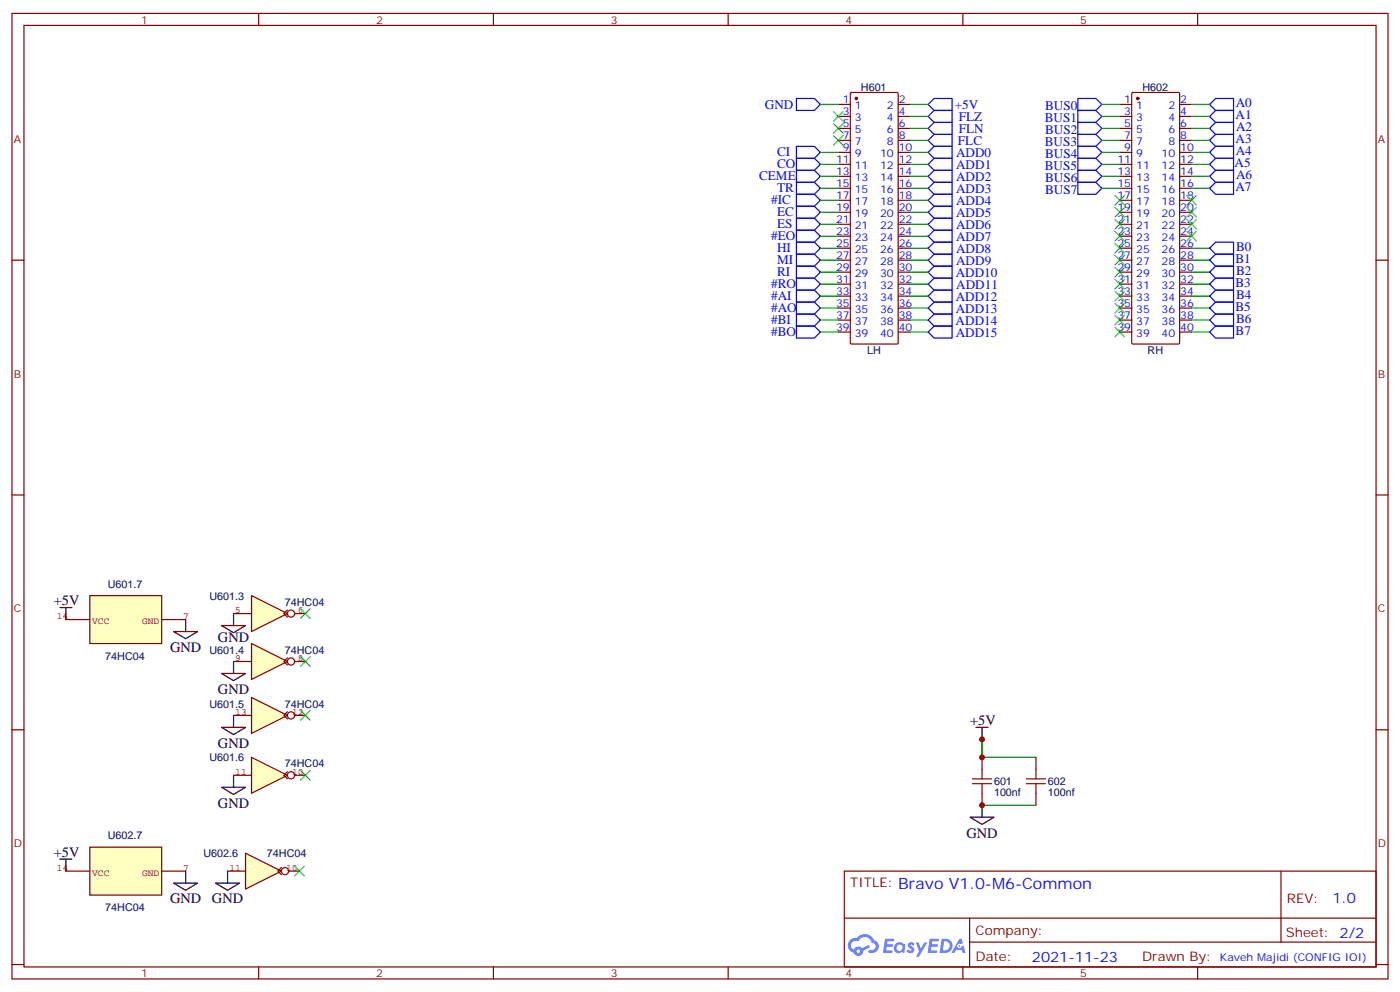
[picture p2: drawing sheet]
<svg xmlns="http://www.w3.org/2000/svg" width="412mm" height="292mm" viewBox="0 0 412 292" stroke-linecap="round" stroke-linejoin="round" font-family="sans-serif">
<g fill="none" stroke="#870000" stroke-width=".35">
<path d="M3.5 4h405.4v284.3h-405.4zM7.1 7.5h398.2v277.3h-398.2zM76.2 4v3.5M145.3 4v3.5M214.5 4v3.5M283.6 4v3.5M352.8 4v3.5M3.5 76.6h3.6M405.3 76.6h3.6M3.5 145.8h3.6M405.3 145.8h3.6M3.5 214.9h3.6"/>
<path d="M405.3 214.9h3.6M248.7 256.5h156.6v28.3h-156.6zM377.3 256.6v20.8M248.7 270.4h156.5M285.6 277.4h119.6M285.6 270.4v14.1M3.5 284.1h3.6M76.2 284.8v3.5M145.3 284.8v3.5M214.5 284.8v3.5M283.6 284.8v3.5M352.8 284.8v3.5"/>
<path d="M405.3 284.1h3.6"/>
</g>
<g fill="#5487ff">
<path d="M267.7 277.7a1.22 1.22 0 0 1 1.7 .3l-.4 .6a.47 .47 0 0 0-.3-.4 .47 .47 0 0 0-.5 .1l.1 .3a1.14 1.14 0 0 1 .8 1.7 1.14 1.14 0 0 1-1.9 0l-.2-.2 .5-.5 .7 .4a.29 .29 0 0 0 .3-.3 .29 .29 0 0 0-.2-.3 1.04 1.04 0 0 1-.6-1.7z"/>
<path d="M260.7 276.5h2.4l.3 .2-.2 .5h-1.8l-.1 .9h1.5l.3 .3-.3 .4h-1.6l-.2 1.1h1.7l.2 .4-.2 .3h-2.6z"/>
<path d="M273.8 276.5h2.4l.3 .2-.1 .5h-1.8l-.2 .9h1.6l.3 .3-.4 .4h-1.6l-.1 1.1h1.7l.2 .4-.2 .3h-2.6z"/>
<path d="M282.6 276.5h.7l.3 1.2-.6 .3a.69 .69 0 0 0-1 .3 .69 .69 0 0 0 .4 1 .69 .69 0 0 0 .9-.6l.5-.3 .6 2.2h-.8l-.2-.9h-1.8l-.5 .9h-.8z"/>
<path d="M269.8 277.6h.8l.6 1.8 1.1-1.8h.9l-2.6 4.1h-.8l.9-1.5z"/>
<path d="M277.4 276.5l-.6 4.1h1.3a2.11 2.11 0 0 0 2.5-2.1 2.11 2.11 0 0 0-2.5-2zM278.1 277.2a1.39 1.39 0 0 1 1.7 1.4 1.39 1.39 0 0 1-1.8 1.3h-.3z"/>
<path d="M263.7 278.1a1.54 1.54 0 0 0-.1 2.1 1.54 1.54 0 0 0 2.2 .2l.6 .2 .3-2.3-.2-.2-.4-.1a1.49 1.49 0 0 0-2.4 .1zM264 279.1a.94 .94 0 0 1 1.8 0 .94 .94 0 0 1-1.8 0z"/>
<path d="M250.4 276.8a2.18 2.18 0 0 0 1.1 3.8 1.44 1.44 0 0 0 1.6 .9 1.44 1.44 0 0 0 1.2-1.5l2-1-.5-.7-1.9 .9a1.47 1.47 0 0 0-2.4 .5 1.39 1.39 0 0 1-.7-2 1.39 1.39 0 0 1 2-.4 2.12 2.12 0 0 1 2.2-1.4 2.12 2.12 0 0 1 1.9 1.7 1.14 1.14 0 0 1 1.1 1.5 1.14 1.14 0 0 1-1.7 .7 .43 .43 0 0 0-.5 .3 .43 .43 0 0 0 .4 .5 1.98 1.98 0 0 0 2.5-1.2 1.98 1.98 0 0 0-1.2-2.5 3.1 3.1 0 0 0-5.3-.7l-.9 .1zM252.3 280.1a.55 .55 0 0 1 1.1 0 .55 .55 0 0 1-1.1 0z"/>
<circle cx="282.6" cy="278.6" r=".26"/>
</g>
<path d="M74.1 189.5l10.6 5.3-10.6 5.3z" fill="#ffffc2" stroke="#850000" stroke-width=".35"/>
<g fill="none" stroke="#850000" stroke-width=".35">
<path d="M68.8 194.8h5.3M84.7 193.7l-1.1 1.1 1.1 1.1M86.8 194.8h3.2"/>
<circle cx="85.7" cy="194.8" r="1.06"/>
</g>
<path d="M74.1 175.4l10.6 5.3-10.6 5.3z" fill="#ffffc2" stroke="#850000" stroke-width=".35"/>
<g fill="none" stroke="#850000" stroke-width=".35">
<path d="M84.7 179.6l-1.1 1.1 1.1 1.1M68.8 180.7h5.3M86.8 180.7h3.2"/>
<circle cx="85.7" cy="180.7" r="1.06"/>
</g>
<path d="M74.1 205.4l10.6 5.3-10.6 5.3z" fill="#ffffc2" stroke="#850000" stroke-width=".35"/>
<g fill="none" stroke="#850000" stroke-width=".35">
<path d="M68.8 210.7h5.3M84.7 209.6l-1.1 1.1 1.1 1M86.8 210.7h3.2"/>
<circle cx="85.7" cy="210.7" r="1.06"/>
</g>
<path d="M26.5 175.4h21.1v14.1h-21.1z" fill="#ffffc2" stroke="#850000" stroke-width=".35"/>
<path d="M19.4 182.5h7.1M47.6 182.5h7.1" fill="none" stroke="#850000" stroke-width=".35"/>
<path d="M74.1 223l10.6 5.3-10.6 5.3z" fill="#ffffc2" stroke="#850000" stroke-width=".35"/>
<g fill="none" stroke="#850000" stroke-width=".35">
<path d="M68.8 228.3h5.3M84.7 227.3l-1.1 1 1.1 1.1M86.8 228.3h3.2"/>
<circle cx="85.7" cy="228.3" r="1.06"/>
</g>
<path d="M26.5 249.5h21.1v14.1h-21.1z" fill="#ffffc2" stroke="#850000" stroke-width=".35"/>
<path d="M19.4 256.5h7.1M47.6 256.5h7.1" fill="none" stroke="#850000" stroke-width=".35"/>
<path d="M72.3 251.2l10.6 5.3-10.6 5.3z" fill="#ffffc2" stroke="#850000" stroke-width=".35"/>
<g fill="none" stroke="#850000" stroke-width=".35">
<path d="M67 256.5h5.3M82.9 255.5l-1.1 1 1.1 1.1M85 256.5h3.2"/>
<circle cx="84" cy="256.5" r="1.06"/>
</g>
<g fill="none" stroke="#870000" stroke-width=".35">
<path d="M246.9 30.8h3.6M246.9 34.3h3.6M246.9 37.8h3.6M250.5 27.4l.3-.2h13.4l.4 .4v73.4l-.4 .3h-13.4l-.3-.3zM264.6 30.8h3.5M264.6 34.3h3.5M264.6 37.8h3.5M329.8 30.8h3.6M329.8 34.3h3.6M329.8 37.8h3.6M333.4 27.4l.3-.2h13.4l.4 .4v73.4l-.4 .3h-13.4l-.3-.3zM347.5 30.8h3.5"/>
<path d="M347.5 34.3h3.5M347.5 37.8h3.5M246.9 41.3h3.6M246.9 44.9h3.6M246.9 48.4h3.6M246.9 51.9h3.6M246.9 55.5h3.6M246.9 59h3.6M264.6 41.3h3.5M264.6 44.9h3.5M264.6 48.4h3.5M264.6 51.9h3.5"/>
<path d="M264.6 55.5h3.5M264.6 59h3.5M329.8 41.3h3.6M329.8 44.9h3.6M329.8 48.4h3.6M329.8 51.9h3.6M329.8 55.5h3.6M329.8 59h3.6M347.5 41.3h3.5M347.5 44.9h3.5M347.5 48.4h3.5M347.5 51.9h3.5"/>
<path d="M347.5 55.5h3.5M347.5 59h3.5M246.9 62.5h3.6M246.9 66h3.6M246.9 69.6h3.6M246.9 73.1h3.6M246.9 76.6h3.6M264.6 62.5h3.5M264.6 66h3.5M264.6 69.6h3.5M264.6 73.1h3.5M264.6 76.6h3.5"/>
<path d="M329.8 62.5h3.6M329.8 66h3.6M329.8 69.6h3.6M329.8 73.1h3.6M329.8 76.6h3.6M347.5 62.5h3.5M347.5 66h3.5M347.5 69.6h3.5M347.5 73.1h3.5M347.5 76.6h3.5M246.9 80.2h3.6M246.9 83.7h3.6"/>
<path d="M246.9 87.2h3.6M246.9 90.7h3.6M246.9 94.3h3.6M246.9 97.8h3.6M264.6 80.2h3.5M264.6 83.7h3.5M264.6 87.2h3.5M264.6 90.7h3.5M264.6 94.3h3.5M264.6 97.8h3.5M329.8 80.2h3.6M329.8 83.7h3.6"/>
<path d="M329.8 87.2h3.6M329.8 90.7h3.6M329.8 94.3h3.6M329.8 97.8h3.6M347.5 80.2h3.5M347.5 83.7h3.5M347.5 87.2h3.5M347.5 90.7h3.5M347.5 94.3h3.5M347.5 97.8h3.5M289.3 223v3.6M289.3 233.6v3.5"/>
<path d="M305.2 223v3.6M305.2 233.6v3.5"/>
</g>
<g fill="#870000" stroke="#870000" stroke-width=".35">
<circle cx="252.2" cy="29" r=".35"/>
<circle cx="335.1" cy="29" r=".35"/>
</g>
<g fill="none" stroke="#00f" stroke-width=".35">
<path d="M234.6 29h5.3l1.8 1.8-1.8 1.7h-5.3zM273.4 30.8l1.8-1.8h5.3v3.5h-5.3zM273.4 34.3l1.8-1.8h5.3v3.6h-5.3zM275.2 36.1h5.3v3.5h-5.3l-1.8-1.8zM317.5 29h5.3l1.8 1.8-1.8 1.7h-5.3zM317.5 32.5h5.3l1.8 1.8-1.8 1.8h-5.3zM317.5 36.1h5.3l1.8 1.7-1.8 1.8h-5.3zM317.5 39.6h5.3l1.8 1.7-1.8 1.8h-5.3zM356.3 30.8l1.8-1.8h5.3v3.5h-5.3zM356.3 34.3l1.8-1.8h5.3v3.6h-5.3zM356.3 37.8l1.8-1.7h5.3v3.5h-5.3zM358.1 39.6h5.3v3.5h-5.3l-1.8-1.8z"/>
<path d="M234.6 43.1h5.3l1.8 1.8-1.8 1.7h-5.3zM234.6 46.6h5.3l1.8 1.8-1.8 1.8h-5.3zM234.6 50.2h5.3l1.8 1.7-1.8 1.8h-5.3zM234.6 53.7h5.3l1.8 1.8-1.8 1.7h-5.3zM234.6 57.2h5.3l1.8 1.8-1.8 1.7h-5.3zM273.4 59l1.8-1.8h5.3v3.5h-5.3zM273.4 51.9l1.8-1.7h5.3v3.5h-5.3zM273.4 41.3l1.8-1.7h5.3v3.5h-5.3zM275.2 53.7h5.3v3.5h-5.3l-1.8-1.7zM275.2 46.6h5.3v3.6h-5.3l-1.8-1.8zM275.2 43.1h5.3v3.5h-5.3l-1.8-1.7zM317.5 53.7h5.3l1.8 1.8-1.8 1.7h-5.3z"/>
<path d="M317.5 50.2h5.3l1.8 1.7-1.8 1.8h-5.3zM317.5 43.1h5.3l1.8 1.8-1.8 1.7h-5.3zM317.5 46.6h5.3l1.8 1.8-1.8 1.8h-5.3zM356.3 44.9l1.8-1.8h5.3v3.5h-5.3zM356.3 48.4l1.8-1.8h5.3v3.6h-5.3zM356.3 55.5l1.8-1.8h5.3v3.5h-5.3zM358.1 50.2h5.3v3.5h-5.3l-1.8-1.8zM234.6 71.3h5.3l1.8 1.8-1.8 1.8h-5.3zM234.6 74.9h5.3l1.8 1.7-1.8 1.8h-5.3zM234.6 78.4h5.3l1.8 1.8-1.8 1.7h-5.3zM234.6 60.7h5.3l1.8 1.8-1.8 1.8h-5.3zM234.6 64.3h5.3l1.8 1.7-1.8 1.8h-5.3z"/>
<path d="M234.6 67.8h5.3l1.8 1.8-1.8 1.7h-5.3zM273.4 66l1.8-1.7h5.3v3.5h-5.3zM273.4 73.1l1.8-1.8h5.3v3.6h-5.3zM275.2 67.8h5.3v3.5h-5.3l-1.8-1.7zM275.2 60.7h5.3v3.6h-5.3l-1.8-1.8zM275.2 78.4h5.3v3.5h-5.3l-1.8-1.7zM275.2 74.9h5.3v3.5h-5.3l-1.8-1.8zM356.3 76.6l1.8-1.7h5.3v3.5h-5.3zM358.1 71.3h5.3v3.6h-5.3l-1.8-1.8zM358.1 78.4h5.3v3.5h-5.3l-1.8-1.7zM234.6 81.9h5.3l1.8 1.8-1.8 1.7h-5.3zM234.6 85.4h5.3l1.8 1.8-1.8 1.8h-5.3z"/>
<path d="M234.6 89h5.3l1.8 1.7-1.8 1.8h-5.3zM234.6 92.5h5.3l1.8 1.8-1.8 1.7h-5.3zM234.6 96h5.3l1.8 1.8-1.8 1.8h-5.3zM273.4 90.7l1.8-1.7h5.3v3.5h-5.3zM273.4 83.7l1.8-1.8h5.3v3.5h-5.3zM273.4 97.8l1.8-1.8h5.3v3.6h-5.3zM275.2 92.5h5.3v3.5h-5.3l-1.8-1.7zM275.2 85.4h5.3v3.6h-5.3l-1.8-1.8zM356.3 87.2l1.8-1.8h5.3v3.6h-5.3zM356.3 94.3l1.8-1.8h5.3v3.5h-5.3zM358.1 81.9h5.3v3.5h-5.3l-1.8-1.7zM358.1 89h5.3v3.5h-5.3l-1.8-1.8z"/>
<path d="M358.1 96h5.3v3.6h-5.3l-1.8-1.8z"/>
</g>
<g fill="none" stroke="#008700" stroke-width=".35">
<path d="M241.7 30.8h5.2M268.1 30.8h5.3M268.1 37.8h5.3M268.1 34.3h5.3M324.6 30.8h5.2M324.6 37.8h5.2M324.6 34.3h5.2M351 30.8h5.3M351 37.8h5.3M351 34.3h5.3M241.7 48.4h5.2M241.7 44.9h5.2"/>
<path d="M241.7 51.9h5.2M241.7 55.5h5.2M241.7 59h5.2M268.1 48.4h5.3M268.1 44.9h5.3M268.1 41.3h5.3M268.1 51.9h5.3M268.1 55.5h5.3M268.1 59h5.3M324.6 48.4h5.2M324.6 44.9h5.2M324.6 41.3h5.2"/>
<path d="M324.6 51.9h5.2M324.6 55.5h5.2M351 48.4h5.3M351 44.9h5.3M351 41.3h5.3M351 51.9h5.3M351 55.5h5.3M241.7 76.6h5.2M241.7 73.1h5.2M241.7 62.5h5.2M241.7 66h5.2M241.7 69.6h5.2"/>
<path d="M268.1 76.6h5.3M268.1 73.1h5.3M268.1 62.5h5.3M268.1 66h5.3M268.1 69.6h5.3M351 76.6h5.3M351 73.1h5.3M241.7 90.7h5.2M241.7 87.2h5.2M241.7 83.7h5.2M241.7 80.2h5.2M241.7 94.3h5.2"/>
<path d="M241.7 97.8h5.2M268.1 90.7h5.3M268.1 87.2h5.3M268.1 83.7h5.3M268.1 80.2h5.3M268.1 94.3h5.3M268.1 97.8h5.3M351 90.7h5.3M351 87.2h5.3M351 83.7h5.3M351 80.2h5.3M351 94.3h5.3"/>
<path d="M351 97.8h5.3M289.3 223v-5.3v5.3h15.9M289.3 237.1h15.9"/>
</g>
<g fill="none" stroke="#3c3" stroke-width=".35">
<path d="M245.5 32.9l2.9 2.8M245.5 36.4l2.9 2.8M245.5 39.9l2.9 2.9M248.4 32.9l-2.9 2.8M248.4 36.4l-2.9 2.8M248.4 39.9l-2.9 2.9M328.4 57.6l2.9 2.8M331.3 57.6l-2.9 2.8M349.6 57.6l2.8 2.8M352.4 57.6l-2.8 2.8M328.4 61.1l2.9 2.8M328.4 68.2l2.9 2.8"/>
<path d="M328.4 71.7l2.9 2.8M328.4 75.2l2.9 2.8M328.4 78.7l2.9 2.9M328.4 64.6l2.9 2.9M331.3 78.7l-2.9 2.9M331.3 61.1l-2.9 2.8M331.3 68.2l-2.9 2.8M331.3 71.7l-2.9 2.8M331.3 75.2l-2.9 2.8M331.3 64.6l-2.9 2.9M349.6 61.1l2.8 2.8M349.6 64.6l2.8 2.9"/>
<path d="M349.6 68.2l2.8 2.8M352.4 61.1l-2.8 2.8M352.4 64.6l-2.8 2.9M352.4 68.2l-2.8 2.8M328.4 82.3l2.9 2.8M328.4 85.8l2.9 2.8M328.4 89.3l2.9 2.8M328.4 92.9l2.9 2.8M328.4 96.4l2.9 2.8M331.3 82.3l-2.9 2.8M331.3 85.8l-2.9 2.8M331.3 89.3l-2.9 2.8"/>
<path d="M331.3 92.9l-2.9 2.8M331.3 96.4l-2.9 2.8M88.5 179.3l2.9 2.8M91.4 179.3l-2.9 2.8M88.5 193.4l2.9 2.8M91.4 193.4l-2.9 2.8M88.5 209.3l2.9 2.8M91.4 209.3l-2.9 2.8M88.5 226.9l2.9 2.8M91.4 226.9l-2.9 2.8M86.8 255.1l2.8 2.9M89.6 255.1l-2.8 2.9"/>
</g>
<path d="M286.5 229.4h5.6M286.5 230.8h5.6M289.3 226.6v2.8M289.3 230.8v2.8M302.3 229.4h5.7M302.3 230.8h5.7M305.2 226.6v2.8M305.2 230.8v2.8" fill="none" stroke="#a10000" stroke-width=".35"/>
<g fill="none" stroke="#000" stroke-width=".35">
<path d="M17.6 178.9h3.6M19.4 178.9v3.6M51.2 186h7l-3.5 2.1zM54.7 182.5v3.5M65.3 198.3h7l-3.5 2.1zM65.3 184.2h7l-3.5 2.1zM68.8 180.7v3.5M68.8 194.8v3.5M65.3 214.2h7l-3.5 2.1zM68.8 210.7v3.5M287.5 214.2h3.5M289.3 214.2v3.5"/>
<path d="M65.3 231.8h7l-3.5 2.2zM68.8 228.3v3.5M289.3 237.1v3.6M17.6 253h3.6M19.4 253v3.5M54.7 256.5v3.6M67 256.5v3.6M285.8 240.7h7l-3.5 2.1zM51.2 260.1h7l-3.5 2.1zM63.5 260.1h7.1l-3.6 2.1z"/>
</g>
<g fill="#c00">
<circle cx="289.3" cy="237.1" r=".88"/>
<circle cx="289.3" cy="223" r=".88"/>
<circle cx="289.3" cy="217.7" r=".88"/>
</g>
<text font-size="4.6" fill="#00f" x="264.6" y="261.8">Bravo V1.0-M6-Common</text>
<g font-size="4.2">
<text x="15.9" y="178.2">+5V</text>
<text x="50.1" y="192">GND</text>
<text x="64.2" y="189.2">GND</text>
<text x="64.2" y="204.3">GND</text>
<text x="285.8" y="213.5">+5V</text>
<text x="64.2" y="220.2">GND</text>
<text x="64.2" y="237.8">GND</text>
<text x="284.7" y="246.7">GND</text>
<text x="15.9" y="252.3">+5V</text>
<text x="50.1" y="266.1">GND</text>
<text x="62.4" y="266.1">GND</text>
</g>
<g font-size="4.2" fill="#00f">
<text x="392.5" y="265.8">1.0</text>
<text x="304" y="283.2">2021-11-23</text>
</g>
<g font-size="3.9" fill="#00f">
<text x="225.3" y="32">GND</text>
<text x="281.3" y="32.1">+5V</text>
<text x="282.4" y="35.6">FLZ</text>
<text x="307.9" y="32.5">BUS0</text>
<text x="363.9" y="35.1">A1</text>
<text x="364" y="31.6">A0</text>
<text x="282.4" y="39.1">FLN</text>
<text x="307.7" y="36.1">BUS1</text>
<text x="307.9" y="39.6">BUS2</text>
<text x="364.1" y="38.6">A2</text>
<text x="228.9" y="46">CI</text>
<text x="281.6" y="46.3">ADD0</text>
<text x="282.2" y="42.7">FLC</text>
<text x="307.7" y="43.1">BUS3</text>
<text x="307.9" y="46.6">BUS4</text>
<text x="363.9" y="42.1">A3</text>
<text x="364" y="45.7">A4</text>
<text x="223.6" y="53.1">CEME</text>
<text x="228.9" y="49.5">CO</text>
<text x="281.7" y="53.3">ADD2</text>
<text x="281.7" y="49.8">ADD1</text>
<text x="307.7" y="50.2">BUS5</text>
<text x="307.9" y="53.7">BUS6</text>
<text x="363.7" y="49.2">A5</text>
<text x="364.1" y="52.7">A6</text>
<text x="228.9" y="56.6">TR</text>
<text x="281.7" y="56.9">ADD3</text>
<text x="307.9" y="57.2">BUS7</text>
<text x="363.9" y="56.3">A7</text>
<text x="227.2" y="60.1">#IC</text>
<text x="228.9" y="63.6">EC</text>
<text x="281.7" y="63.9">ADD5</text>
<text x="281.7" y="60.4">ADD4</text>
<text x="227.2" y="70.7">#EO</text>
<text x="228.9" y="67.2">ES</text>
<text x="281.6" y="67.4">ADD6</text>
<text x="281.7" y="71">ADD7</text>
<text x="228.9" y="74.2">HI</text>
<text x="228.9" y="77.7">MI</text>
<text x="281.6" y="74.5">ADD8</text>
<text x="363.9" y="77.5">B1</text>
<text x="364.1" y="74">B0</text>
<text x="228.9" y="81.3">RI</text>
<text x="281.5" y="81.5">ADD10</text>
<text x="281.7" y="78">ADD9</text>
<text x="364.1" y="81.1">B2</text>
<text x="227.2" y="84.8">#RO</text>
<text x="227.2" y="88.3">#AI</text>
<text x="281.5" y="88.6">ADD12</text>
<text x="281.7" y="85.1">ADD11</text>
<text x="363.9" y="84.6">B3</text>
<text x="364.1" y="88.1">B4</text>
<text x="227.2" y="91.9">#AO</text>
<text x="227.2" y="95.4">#BI</text>
<text x="281.5" y="95.7">ADD14</text>
<text x="281.5" y="92.1">ADD13</text>
<text x="363.9" y="91.7">B5</text>
<text x="364.1" y="95.2">B6</text>
<text x="227.2" y="98.9">#BO</text>
<text x="281.5" y="99.2">ADD15</text>
<text x="364" y="98.7">B7</text>
</g>
<g font-size="3.9" fill="#800">
<text x="250.5" y="261.1">TITLE:</text>
<text x="379.1" y="265.8">REV:</text>
<text x="287.4" y="275.3">Company:</text>
<text x="378.7" y="275.9">Sheet: 2/2</text>
<text x="287.4" y="283">Date:</text>
<text x="336.4" y="283.1">Drawn By:</text>
</g>
<g font-size="3.2" fill="#800">
<text x="41.6" y="6.9">1</text>
<text x="110.8" y="6.9">2</text>
<text x="179.9" y="6.9">3</text>
<text x="249.1" y="6.9">4</text>
<text x="318.2" y="6.9">5</text>
<text x="4.1" y="42.1">A</text>
<text x="405.9" y="42.1">A</text>
<text x="4.1" y="111.2">B</text>
<text x="405.9" y="111.2">B</text>
<text x="4.1" y="180.3">C</text>
<text x="405.9" y="180.3">C</text>
<text x="4.1" y="249.5">D</text>
<text x="405.9" y="249.5">D</text>
<text x="41.6" y="287.8">1</text>
<text x="110.8" y="287.8">2</text>
<text x="179.9" y="287.8">3</text>
<text x="249.1" y="287.8">4</text>
<text x="318.2" y="287.8">5</text>
</g>
<g font-size="3.2" fill="#000080">
<text x="253.6" y="26.7">H601</text>
<text x="336.5" y="26.7">H602</text>
<text x="255.4" y="104.2">LH</text>
<text x="338.1" y="104.2">RH</text>
<text x="31.7" y="173.1">U601.7</text>
<text x="61.7" y="176.6">U601.3</text>
<text x="83.9" y="178.4">74HC04</text>
<text x="31" y="194.2">74HC04</text>
<text x="61.7" y="192.5">U601.4</text>
<text x="83.9" y="192.5">74HC04</text>
<text x="61.7" y="208.4">U601.5</text>
<text x="83.9" y="208.4">74HC04</text>
<text x="61.7" y="224.2">U601.6</text>
<text x="83.9" y="226">74HC04</text>
<text x="292.8" y="231.3">601</text>
<text x="308.7" y="231.3">602</text>
<text x="292.8" y="234.4">100nf</text>
<text x="308.7" y="234.4">100nf</text>
<text x="31.7" y="247.1">U602.7</text>
<text x="60" y="252.4">U602.6</text>
<text x="78.6" y="252.4">74HC04</text>
<text x="31" y="268.3">74HC04</text>
</g>
<g font-size="3.2" fill="#00f">
<text x="248.3" y="30.4">1</text>
<text x="248.3" y="33.9">3</text>
<text x="251.8" y="32.2">1</text>
<text x="251.8" y="35.7">3</text>
<text x="261.3" y="35.7">4</text>
<text x="261.3" y="32.2">2</text>
<text x="264.8" y="33.9">4</text>
<text x="264.8" y="30.4">2</text>
<text x="331.2" y="30.4">1</text>
<text x="331.2" y="33.9">3</text>
<text x="334.7" y="32.2">1</text>
<text x="334.7" y="35.7">3</text>
<text x="344.2" y="35.7">4</text>
<text x="344.2" y="32.2">2</text>
<text x="347.7" y="33.9">4</text>
<text x="347.7" y="30.4">2</text>
<text x="248.3" y="37.5">5</text>
<text x="248.3" y="41">7</text>
<text x="251.8" y="39.2">5</text>
<text x="261.3" y="39.2">6</text>
<text x="264.8" y="41">8</text>
<text x="264.8" y="37.5">6</text>
<text x="331.2" y="37.5">5</text>
<text x="331.2" y="41">7</text>
<text x="334.7" y="39.2">5</text>
<text x="344.2" y="39.2">6</text>
<text x="347.7" y="41">8</text>
<text x="347.7" y="37.5">6</text>
<text x="248.3" y="44.5">9</text>
<text x="251.8" y="42.8">7</text>
<text x="251.8" y="46.3">9</text>
<text x="259.2" y="46.3">10</text>
<text x="261.3" y="42.8">8</text>
<text x="264.8" y="44.5">10</text>
<text x="331.2" y="44.5">9</text>
<text x="334.7" y="42.8">7</text>
<text x="334.7" y="46.3">9</text>
<text x="342.1" y="46.3">10</text>
<text x="344.2" y="42.8">8</text>
<text x="347.7" y="44.5">10</text>
<text x="246.3" y="48">11</text>
<text x="246.3" y="51.6">13</text>
<text x="251.8" y="49.8">11</text>
<text x="251.8" y="53.3">13</text>
<text x="259.2" y="53.3">14</text>
<text x="259.2" y="49.8">12</text>
<text x="264.8" y="51.6">14</text>
<text x="264.8" y="48">12</text>
<text x="329.2" y="48">11</text>
<text x="329.2" y="51.6">13</text>
<text x="334.7" y="49.8">11</text>
<text x="334.7" y="53.3">13</text>
<text x="342.1" y="53.3">14</text>
<text x="342.1" y="49.8">12</text>
<text x="347.7" y="51.6">14</text>
<text x="347.7" y="48">12</text>
<text x="246.3" y="55.1">15</text>
<text x="246.3" y="58.6">17</text>
<text x="251.8" y="56.9">15</text>
<text x="259.2" y="56.9">16</text>
<text x="264.8" y="58.6">18</text>
<text x="264.8" y="55.1">16</text>
<text x="329.2" y="55.1">15</text>
<text x="329.2" y="58.6">17</text>
<text x="334.7" y="56.9">15</text>
<text x="342.1" y="56.9">16</text>
<text x="347.7" y="58.6">18</text>
<text x="347.7" y="55.1">16</text>
<text x="246.3" y="62.2">19</text>
<text x="246.3" y="65.7">21</text>
<text x="251.8" y="60.4">17</text>
<text x="251.8" y="63.9">19</text>
<text x="259.2" y="63.9">20</text>
<text x="259.2" y="60.4">18</text>
<text x="264.8" y="65.7">22</text>
<text x="264.8" y="62.2">20</text>
<text x="329.2" y="62.2">19</text>
<text x="329.2" y="65.7">21</text>
<text x="334.7" y="60.4">17</text>
<text x="334.7" y="63.9">19</text>
<text x="342.1" y="63.9">20</text>
<text x="342.1" y="60.4">18</text>
<text x="347.7" y="65.7">22</text>
<text x="347.7" y="62.2">20</text>
<text x="246.3" y="69.2">23</text>
<text x="251.8" y="67.5">21</text>
<text x="251.8" y="71">23</text>
<text x="259.2" y="71">24</text>
<text x="259.2" y="67.5">22</text>
<text x="264.8" y="69.2">24</text>
<text x="329.2" y="69.2">23</text>
<text x="334.7" y="67.5">21</text>
<text x="334.7" y="71">23</text>
<text x="342.1" y="71">24</text>
<text x="342.1" y="67.5">22</text>
<text x="347.7" y="69.2">24</text>
<text x="246.3" y="72.7">25</text>
<text x="246.3" y="76.3">27</text>
<text x="251.8" y="74.5">25</text>
<text x="259.2" y="74.5">26</text>
<text x="264.8" y="76.3">28</text>
<text x="264.8" y="72.7">26</text>
<text x="329.2" y="72.7">25</text>
<text x="329.2" y="76.3">27</text>
<text x="334.7" y="74.5">25</text>
<text x="342.1" y="74.5">26</text>
<text x="347.7" y="76.3">28</text>
<text x="347.7" y="72.7">26</text>
<text x="246.3" y="79.8">29</text>
<text x="246.3" y="83.3">31</text>
<text x="251.8" y="78">27</text>
<text x="251.8" y="81.6">29</text>
<text x="259.2" y="81.6">30</text>
<text x="259.2" y="78">28</text>
<text x="264.8" y="83.3">32</text>
<text x="264.8" y="79.8">30</text>
<text x="329.2" y="79.8">29</text>
<text x="329.2" y="83.3">31</text>
<text x="334.7" y="78">27</text>
<text x="334.7" y="81.6">29</text>
<text x="342.1" y="81.6">30</text>
<text x="342.1" y="78">28</text>
<text x="347.7" y="83.3">32</text>
<text x="347.7" y="79.8">30</text>
<text x="246.3" y="86.9">33</text>
<text x="251.8" y="85.1">31</text>
<text x="251.8" y="88.6">33</text>
<text x="259.2" y="88.6">34</text>
<text x="259.2" y="85.1">32</text>
<text x="264.8" y="86.9">34</text>
<text x="329.2" y="86.9">33</text>
<text x="334.7" y="85.1">31</text>
<text x="334.7" y="88.6">33</text>
<text x="342.1" y="88.6">34</text>
<text x="342.1" y="85.1">32</text>
<text x="347.7" y="86.9">34</text>
<text x="246.3" y="90.4">35</text>
<text x="246.3" y="93.9">37</text>
<text x="251.8" y="92.1">35</text>
<text x="251.8" y="95.7">37</text>
<text x="259.2" y="95.7">38</text>
<text x="259.2" y="92.1">36</text>
<text x="264.8" y="93.9">38</text>
<text x="264.8" y="90.4">36</text>
<text x="329.2" y="90.4">35</text>
<text x="329.2" y="93.9">37</text>
<text x="334.7" y="92.1">35</text>
<text x="334.7" y="95.7">37</text>
<text x="342.1" y="95.7">38</text>
<text x="342.1" y="92.1">36</text>
<text x="347.7" y="93.9">38</text>
<text x="347.7" y="90.4">36</text>
<text x="246.3" y="97.4">39</text>
<text x="251.8" y="99.2">39</text>
<text x="259.2" y="99.2">40</text>
<text x="264.8" y="97.4">40</text>
<text x="329.2" y="97.4">39</text>
<text x="334.7" y="99.2">39</text>
<text x="342.1" y="99.2">40</text>
<text x="347.7" y="97.4">40</text>
<text x="359.4" y="283.1">Kaveh Majidi (CONFIG IOI)</text>
</g>
<g font-size="2.8" fill="#840000">
<text x="16.7" y="182.4">14</text>
<text x="27.2" y="183.8">VCC</text>
<text x="41.8" y="183.8">GND</text>
<text x="54" y="182.4">7</text>
<text x="69.3" y="180.7">5</text>
<text x="87.7" y="180.7">6</text>
<text x="69.3" y="194.8">9</text>
<text x="87.7" y="194.8">8</text>
<text x="69.3" y="210.6">13</text>
<text x="86" y="210.6">12</text>
<text x="69.3" y="228.3">11</text>
<text x="86" y="228.3">10</text>
<text x="16.7" y="256.5">14</text>
<text x="27.2" y="257.9">VCC</text>
<text x="41.8" y="257.9">GND</text>
<text x="54" y="256.5">7</text>
<text x="67.6" y="256.5">11</text>
<text x="84.3" y="256.5">10</text>
</g>
</svg>
